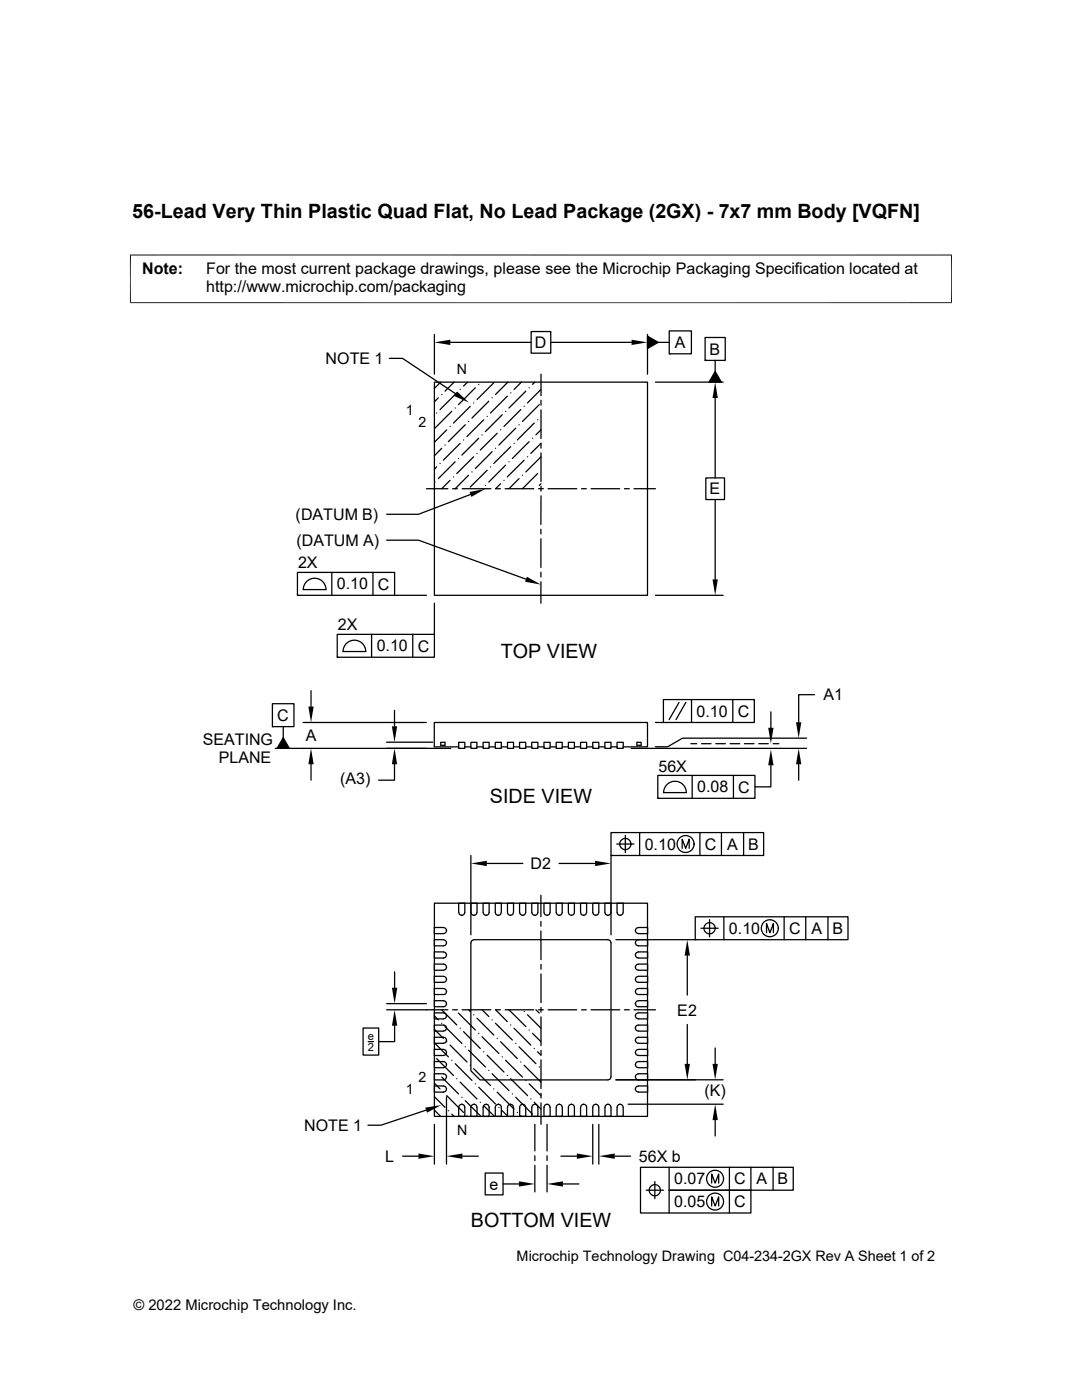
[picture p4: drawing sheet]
<svg xmlns="http://www.w3.org/2000/svg" width="216mm" height="279mm" viewBox="0 0 216 279" stroke-linecap="round" stroke-linejoin="round" font-family="sans-serif">
<g fill="none" stroke="#000" stroke-width=".25">
<path d="M77.7 71.5h2.6l10.6 7.1M86.7 76.3h42.5v42.5h-42.5zM86.7 66.7v8M87.5 79.4l-.8 .8M87.9 76.3l-1.2 1.2M88.1 78.7h.1M89.9 68.3h16.1M90.6 76.3l-1.8 1.8M91.1 78.4l-3.3 3.3M91.8 77.7h.1M93.3 76.3l-.8 .7M94.8 77.4l-3.3 3.4"/>
<path d="M95.5 76.7h.1M98.2 79.4h.1M98.5 76.4l-3.3 3.3M101.2 79.1l-3.3 3.3M101.3 76.3l-2.4 2.4M101.9 78.4h.1M104 76.3l-1.4 1.4M104.9 78.1l-3.3 3.3M105.6 77.4h.1M106 66.2h3.9v4.3h-3.9zM106.7 76.3l-.4 .4M107.9 74.7v4.3"/>
<path d="M107.9 79.9v1M108 77.7l-2.7 2.7M109.9 68.3h16.1M129.2 67.1l2.1 1.2-2.1 1.3zM129.2 66.7v8M130.8 76.3h13.5M131.3 68.3h2.2M133.5 66h4.5v4.6h-4.5zM133.5 70.6h.1M140.7 67.4h4v4.5h-4zM140.7 71.9h.1M142.7 74.1l1.2 2.2h-2.4z"/>
<path d="M142.7 71.9v2.2M142.7 79.4v16M85.1 97.5h4.3M86.8 96.2h.1M87.1 82.4h.1M87.1 93.2l-.4 .4M87.8 92.5h.1M88.1 89.5l-1.4 1.5M88.8 88.8h.1M89.1 85.8l-2.4 2.5M89.8 85.1h.1M89.8 95.9l-1.7 1.6"/>
<path d="M90.1 82.1l-3.3 3.3M90.3 97.5h1M90.5 95.2h.1M90.8 81.4h.1M90.8 92.2l-3.3 3.3M91.5 91.5h.1M91.8 88.5l-3.3 3.3M92.2 97.5h5.7M92.5 87.8h.1M92.8 84.8l-3.3 3.3M93.5 84.1h.1M93.5 94.8l-2.7 2.7"/>
<path d="M93.8 81.1l-3.3 3.3M93.9 98.7l-10.4 3.9h-6.3M94.2 94.2h.1M94.5 80.4h.1M94.5 91.2l-3.4 3.3M95.2 90.5h.1M95.5 87.5l-3.3 3.3M96.2 86.8h.1M96.5 83.8l-3.3 3.3M96.9 96.9h.1M97.2 83.1h.1M97.2 93.9l-3.4 3.3"/>
<path d="M97.5 80.1l-3.3 3.3M97.9 93.2h.1M98.2 90.1l-3.4 3.4M98.9 89.5h.1M99.2 86.5l-3.4 3.3M99.9 85.8h.1M99.9 96.5l-1 1h.9M100.2 82.8l-3.3 3.3M100.6 95.9h.1M100.8 97.5h5.7M100.9 82.1h.1M100.9 92.8l-3.4 3.4"/>
<path d="M101.6 92.2h.1M101.9 89.2l-3.4 3.3M102.6 88.5h.1M102.9 85.4l-3.4 3.4M103.6 95.5l-2 2M103.6 84.8h.1M103.9 81.7l-3.3 3.4M104.2 94.8h.1M104.6 81.1h.1M104.6 91.8l-3.4 3.4M105.3 91.2h.1M105.6 88.1l-3.4 3.4"/>
<path d="M106.3 87.5h.1M106.6 84.4l-3.4 3.4M107.3 83.8h.1M107.3 94.5l-3.1 3M107.5 97.5h.9M107.6 80.8l-3.4 3.3M107.9 89.4l.1-.9-2.1 2M107.9 81.8v5.7M107.9 90.4v5.7M107.9 97v1M107.9 99v5.7M108 96.5l-.4 .4"/>
<path d="M108 91.2l-3.1 3M108 85.8l-1.1 1M109.4 97.5h5.7M116 97.5h1M117.9 97.5h5.8M124.6 97.5h1M126.5 97.5h4.3M140.8 95.4h3.8v4.3h-3.8zM142.7 99.7v15.9M59.4 114.2h19.3v4.6h-19.3zM59.4 118.8h.1M61.3 116a2.27 2.27 0 0 1 2.4-.4 2.27 2.27 0 0 1 1.3 2.1h-4.5l.2-1z"/>
<path d="M66.2 114.2v4.6M74.4 114.2v4.6M77.2 107.8h6.3l21.5 7.8M78.7 118.8h6.4M107.9 105.6v1M107.9 107.5v5.7M107.9 114.2v.9M107.9 116.1v4.3M130.8 118.8h13.5M62.1 137.8v3.2M67.3 126.6h19.4v4.6h-19.4zM67.3 131.2h.1"/>
<path d="M69.2 128.3a2.27 2.27 0 0 1 2.5-.3 2.27 2.27 0 0 1 1.3 2h-4.5l.2-.9zM74.1 126.6v4.6M82.4 126.6v4.6M86.7 120.4v6.2M132.4 139.6h18.1v4.6h-18.1zM138 139.6v4.6M146.2 139.6v4.6M162.5 138.6h-3.1v5.5M54.4 140.4h4.3v4.6h-4.3zM54.4 145h.1M56.5 145v2.2M56.5 147.2l1.2 2.2h-2.4z"/>
<path d="M60.5 144.2h24.6M62.1 152.5v3.2M77.1 148.1h9.3M78.7 152.5v3.2h-3.2M78.7 141.8v3.1M87.9 148.1h.9v.6h-.9zM89.9 149.4h-35M91.5 148.1h1.3v1.3h-1.3zM91.5 149.1h-4.8v-4.9h42.5v4.9h-4.8M92.8 149.1h1.2M94 148.1h1.2v1.3h-1.2zM95.2 149.1h1.2"/>
<path d="M96.4 148.1h1.2v1.3h-1.2zM97.6 149.1h1.2M98.8 148.1h1.2v1.3h-1.2zM100 149.1h1.3M101.3 148.1h1.2v1.3h-1.2zM102.5 149.1h1.2M103.7 148.1h1.2v1.3h-1.2zM104.9 149.1h1.2M106.1 148.1h1.2v1.3h-1.2zM107.3 149.1h1.2M108.5 148.1h1.3v1.3h-1.3zM109.8 149.1h1.2"/>
<path d="M111 148.1h1.2v1.3h-1.2zM112.2 149.1h1.2M113.4 148.1h1.2v1.3h-1.2zM114.6 149.1h1.2M115.8 148.1h1.3v1.3h-1.3zM117.1 149.1h1.2M118.3 148.1h1.2v1.3h-1.2zM119.5 149.1h1.2M120.7 148.1h1.2v1.3h-1.2zM121.9 149.1h1.2M123.1 148.1h1.3v1.3h-1.3zM125.9 149.4h35.1"/>
<path d="M127.1 148.1h.8v.6h-.8zM130.8 144.2h1.6M131.3 154.7h19.3v4.6h-19.3zM131.3 159.3h.1M132.4 158.2h4.6M132.4 158.2a2.26 2.26 0 0 1 2.3-2.3 2.26 2.26 0 0 1 2.2 2.3M135.5 140.2l-2 3.4M136.8 140.2l-1.9 3.4M137.9 148.4h1.1M138.1 154.7v4.6M140 148.4h1.9M142.8 148.4h1.9"/>
<path d="M145.7 148.4h1.9M146.3 154.7v4.6M148.5 148.4h2M151.4 148.4h1.9M153.8 152.7v4.3h-3.2M153.8 142.1v3.1M154.3 148.4h1.1M159.4 152.5v3.2M161 147.3h-24.8l-3 1.7h-2.4M94 170.7v15.9M97.1 172.3h7.2M107.9 178.7v4.2"/>
<path d="M111.5 172.3h7.2M121.9 170.7v15.9M121.9 166.2h30.5v4.5h-30.5zM121.9 170.7h.1M123.1 168.4h3.4M124.8 166.7v3.5M127.6 166.2v4.5M136.1 169.3v-1.8l.7 1.8 .7-1.8v1.8M139.7 166.2v4.5M144 166.2v4.5M148.4 166.2v4.5M78.7 194v3.1"/>
<path d="M86.7 180.3h42.5v42.5h-42.5zM86.7 197.3h1.8a.59 .59 0 0 1 .6 .6 .59 .59 0 0 1-.6 .6h-1.8zM86.7 194.8l1.8 .1a.59 .59 0 0 1 .6 .6 .59 .59 0 0 1-.6 .5h-1.8zM86.7 185.1h1.8a.6 .6 0 0 1 .6 .6 .6 .6 0 0 1-.6 .6h-1.8zM88.5 199.7l.4 .2 .2 .4M88.5 190l.4 .2 .2 .4M88.5 187.6l.4 .1 .2 .5M88.5 199.7h-1.8v1.2h1.9l.3-.2 .2-.4M88.5 190h-1.8v1.2h1.8M88.5 187.5h-1.8v1.3l1.9-.1 .3-.1 .2-.4M89.1 193l-.2-.4-.3-.2h-1.9v1.2h1.8M89.1 197.9h.1"/>
<path d="M89.1 195.5h.1M89.1 193h.1M89.1 190.6h.1M89.1 188.2h.1M89.1 185.7h.1M89.1 193l-.2 .4-.4 .2M89.1 190.6l-.2 .4-.4 .2M91.5 180.3h1.3l-.1 1.8a.6 .6 0 0 1-.6 .6 .6 .6 0 0 1-.6-.6zM92.1 182.7h.1M94 180.3h1.2v1.8a.6 .6 0 0 1-.6 .6 .6 .6 0 0 1-.6-.6zM94.6 182.7h.1M94.6 187.5h26.7"/>
<path d="M96.4 182.1v-1.8h1.2v1.9l-.2 .3-.4 .2M96.4 182.1l.2 .4 .4 .2M97 182.7h.1M98.8 180.3h1.2v1.8a.59 .59 0 0 1-.6 .6 .59 .59 0 0 1-.6-.6zM99.4 182.7h.1M101.3 180.3h1.2l-.1 1.8a.59 .59 0 0 1-.5 .6 .59 .59 0 0 1-.6-.6zM101.9 182.7h.1M103.7 182.1l.2 .4 .4 .2M104.3 182.7h.1M104.9 182.1l-.2 .4-.4 .2M104.9 182.1v-1.8h-1.2v1.8M106.1 182.1l.2 .4 .4 .2"/>
<path d="M106.7 182.7h.1M107.3 182.1l-.2 .4-.4 .2M107.3 182.1v-1.8h-1.2v1.8M107.9 185.8v5.7M107.9 183.9v.9M107.9 192.5v.9M107.9 194.4v5.7M108.5 180.3h1.3l-.1 1.8a.6 .6 0 0 1-.6 .6 .6 .6 0 0 1-.6-.6zM109.2 182.7h.1M111 180.3h1.2v1.8a.6 .6 0 0 1-.6 .6 .6 .6 0 0 1-.6-.6zM111.6 182.7h.1M113.4 182.1v-1.8h1.2v1.9l-.2 .3-.4 .2"/>
<path d="M113.4 182.1l.2 .4 .4 .2M114 182.7h.1M115.8 180.3h1.3l-.1 1.8a.59 .59 0 0 1-.6 .6 .59 .59 0 0 1-.6-.6zM116.4 182.7h.1M118.3 180.3h1.2v1.8a.59 .59 0 0 1-.6 .6 .59 .59 0 0 1-.6-.6zM118.9 182.7h.1M120.7 182.1l.2 .4 .4 .2M121.3 182.7h.1M121.3 187.6l.4 .1 .2 .5v26.7l-.2 .4-.4 .2h-25.5l-1.8-1.8v-25.5l.1-.5 .5-.1M121.9 182.1l-.2 .4-.4 .2M121.9 180.3h-1.2v1.8M122.9 187.5h15.8"/>
<path d="M123.1 182.1l.2 .4 .4 .2M123.7 182.7h.1M124.3 182.1l-.1 .4-.5 .2M124.4 182.1v-1.8h-1.3v1.8M126.8 193l.2-.4 .2-.2h2v1.2h-1.8M126.8 190.6l.2 .4 .4 .2M126.8 193l.2 .4 .4 .2M126.8 197.9h.1M126.8 195.5h.1M126.8 193h.1M126.8 190.6h.1M126.8 188.2h.1"/>
<path d="M126.8 185.7h.1M127 185.3l.4-.2h1.8v1.2h-1.8a.6 .6 0 0 1-.6-.4 .6 .6 0 0 1 .2-.6zM127 195l.4-.2h1.8v1.2h-1.8a.6 .6 0 0 1-.6-.3 .6 .6 0 0 1 .2-.7zM127 197.5l.4-.2h1.8v1.2h-1.8a.6 .6 0 0 1-.6-.4 .6 .6 0 0 1 .2-.6zM127.4 187.5h1.8v1.3l-2-.1-.2-.1-.2-.4M127.4 187.6l-.4 .1-.2 .5M127.4 190l-.4 .2-.2 .4M127.4 190h1.8v1.2h-1.8M127.4 199.7h1.8v1.2h-2l-.2-.2-.2-.4M127.4 199.7l-.4 .2-.2 .4M137.1 190.7v7.9M138.7 183h30.5v4.5h-30.5z"/>
<path d="M138.7 187.5h.1M139.9 185.3h3.4M141.6 183.5v3.5M144.4 183v4.5M153 186.1v-1.8l.6 1.8 .7-1.8v1.8M156.5 183v4.5M160.8 183v4.5M165.2 183v4.5M72.5 205.2h3.1v5.4h-3.1zM73.5 207.9h1M77.2 200.3h7.9M77.2 201.5h12.2"/>
<path d="M78.7 204.7v3.2h-3.1M86.7 216.2l1.1 1.1M86.7 208.1l2.8 2.8M86.7 218.9l2.1 2.1M86.7 213.5l.1 .1M86.7 216.7h1.8a.6 .6 0 0 1 .6 .6 .6 .6 0 0 1-.6 .7h-1.8zM86.7 214.3h1.8a.6 .6 0 0 1 .6 .6 .6 .6 0 0 1-.6 .6h-1.8zM86.7 207h1.8a.6 .6 0 0 1 .6 .6 .6 .6 0 0 1-.6 .6h-1.8zM86.7 204.6h1.8a.6 .6 0 0 1 .6 .6 .6 .6 0 0 1-.6 .6h-1.8zM86.7 202.1h1.8a.6 .6 0 0 1 .6 .6 .6 .6 0 0 1-.6 .6h-1.8zM86.7 202.8l.8 .7M86.7 205.4l1.8 1.8"/>
<path d="M87.1 211.3l3.4 3.3M88.1 214.9l3.4 3.4M88.1 204.2h.1M88.1 201.5l3 3.1M88.5 218h.1M88.5 209.4l.4 .2 .2 .4M88.5 209.4h-1.8v1.3h1.8M88.8 204.9l3.4 3.3M89.1 212.5l-.2-.5-.3-.1h-1.9v1.2h1.8M89.1 217.3h.1M89.1 214.9h.1M89.1 212.5h.1"/>
<path d="M89.1 210h.1M89.1 207.6h.1M89.1 205.2h.1M89.1 202.7h.1M89.1 200.3h.1M89.1 218.9v13.4M89.1 212.5l-.2 .4-.4 .2M89.1 210l-.2 .5-.4 .1M89.1 218.7l3.4 3.3M89.1 207.9h.1M89.8 208.6l3.4 3.3M90.1 211.6h.1"/>
<path d="M90.3 201.5h1M90.8 212.3l3.4 3.3M91.1 215.3h.1M91.5 202.2l3.3 3.3M91.8 216l3.4 3.3M91.8 205.2h.1M92.2 219h.1M92.2 201.5h5.7M92.5 205.9l3.3 3.4M92.8 219.7l3.2 3.1M92.8 208.9h.1M93.5 209.6l3.4 3.3"/>
<path d="M93.5 201.5l.3 .4M93.8 212.6h.1M94.5 202.5h.1M94.5 213.3l3.4 3.3M94.8 216.3h.1M95.2 203.2l3.3 3.4M95.5 217l3.4 3.3M95.5 206.2h.1M95.8 220h.1M96.2 206.9l3.3 3.3M96.2 201.5l1.3 1.4M96.5 209.9h.1"/>
<path d="M97.2 210.6l3.4 3.4M97.5 213.6h.1M98.2 203.5h.1M98.2 214.3l3.4 3.3M98.5 217.3h.1M98.9 204.2l3.3 3.4M99.2 218l3.4 3.3M99.2 207.2h.1M99.8 201.5h-.9l2.3 2.4M99.9 207.9l3.3 3.4M100.2 210.9h.1M100.8 201.5h5.7"/>
<path d="M100.9 211.6l3.3 3.3M101.2 214.6h.1M101.6 201.5l3.3 3.4M101.9 204.6h.1M101.9 215.3l3.4 3.4M102.2 218.3h.1M102.6 205.2l3.3 3.4M102.9 208.2h.1M102.9 219l3.4 3.4M103.6 208.9l3.3 3.4M103.9 211.9h.1M104.6 201.9h.1"/>
<path d="M104.6 212.6l3.3 3.4M104.9 215.6h.1M105.3 202.5l2.6 2.7M105.6 205.5h.1M105.6 216.3l2.3 2.4M105.9 219.3h.1M106.3 206.2l1.6 1.7M106.6 209.3h.1M106.6 220l1.3 1.3M106.9 201.5l.7 .7M107.5 201.5h.9M107.6 212.9h.1"/>
<path d="M107.9 209.6v1l-.6-.7M107.9 201v1M107.9 202.9v5.8M107.9 211.5v5.7M107.9 218.2v.9M109.4 201.5h5.7M116 201.5h1M117.9 201.5h5.8M124.6 201.5h1M126.5 201.5h4.3M126.8 212.5l.2-.5 .2-.1h2v1.2h-1.8M126.8 214.9l.2-.4 .2-.2h2v1.2"/>
<path d="M126.8 210l.2 .5 .4 .1M126.8 212.5l.2 .4 .4 .2M126.8 214.9l.2 .4 .4 .2M126.8 217.3h.1M126.8 214.9h.1M126.8 212.5h.1M126.8 210h.1M126.8 207.6h.1M126.8 205.2h.1M126.8 202.7h.1M126.8 200.3h.1M127 202.3l.4-.2h1.8v1.2h-1.8a.6 .6 0 0 1-.6-.3 .6 .6 0 0 1 .2-.7z"/>
<path d="M127 204.7l.4-.1h1.8v1.2h-1.8a.6 .6 0 0 1-.6-.4 .6 .6 0 0 1 .2-.7zM127 207.2l.4-.2h1.8v1.2h-1.8a.6 .6 0 0 1-.6-.4 .6 .6 0 0 1 .2-.6zM127 216.9l.4-.2h1.8v1.3l-1.8-.1a.6 .6 0 0 1-.6-.3 .6 .6 0 0 1 .2-.7zM127.4 209.4l-.4 .2-.2 .4M127.4 209.4h1.8v1.3h-1.8M137.1 204.4v7.9M142.7 209.1v3.2M144.3 215.5h-21.4M80.3 230.7h3.2M85 221.6l-9 3h-2.6M86.7 221.6l1.2 1.2M86.7 224.4v7.9"/>
<path d="M89.5 221.7h.1M90.1 222.4l.5 .4M91.7 220.6a.62 .62 0 0 1 .7-.2 .62 .62 0 0 1 .4 .6v1.8h-1.3v-1.8zM92.1 220.4h.1M92.3 230.7h3.1M93.2 222.7h.1M94.1 220.6a.62 .62 0 0 1 .7-.2 .62 .62 0 0 1 .4 .6v1.8h-1.2v-1.8zM94.6 220.4h.1M96.5 220.7l2.2 2.1M96.8 234.1h3.6v4.4h-3.6zM97 220.4l.4 .2 .2 .2v2h-1.2v-1.8M97 220.4l-.4 .2-.2 .4"/>
<path d="M97 220.4h.1M99.4 220.4l.5 .2 .1 .2v2h-1.2v-1.8M99.4 220.4l-.4 .2-.2 .4M99.4 220.4h.1M99.5 221h.1M100.2 221.7l1.1 1.1M100.4 236.3h3.1M101.4 220.6a.62 .62 0 0 1 .7-.2 .62 .62 0 0 1 .4 .6v1.8h-1.2v-1.8zM101.9 220.4h.1M103.2 222h.1M103.9 222.7l.1 .1M104.3 220.4l.4 .2 .2 .4"/>
<path d="M104.3 220.4l-.4 .2-.2 .2v2h1.2v-1.8M104.3 220.4h.1M106.7 220.4l-.4 .2-.2 .4M106.7 220.4h.1M106.7 220.4l.4 .2 .2 .4M106.7 224.4v5.3M106.7 230.7v.9M106.7 232.6v5.3M107.3 221v1.8h-1.2v-1.8M107.9 220.1v4.3M108.7 220.6a.62 .62 0 0 1 .7-.2 .62 .62 0 0 1 .4 .6v1.8h-1.3l.1-1.8zM109.2 220.4h.1"/>
<path d="M109.2 224.4v5.3M109.2 230.7v.9M109.2 232.6v5.3M111.2 220.6a.62 .62 0 0 1 .6-.2 .62 .62 0 0 1 .4 .6v1.8h-1.2v-1.8zM111.6 220.4h.1M111.9 230.7h3.2M112.3 236.3h3.2M114 220.4l.4 .2 .2 .2v2h-1.2v-1.8M114 220.4l-.4 .2-.2 .4M114 220.4h.1M116.5 220.4l.4 .2 .1 .2 .1 2h-1.3v-1.8M116.5 220.4l-.5 .2-.1 .4"/>
<path d="M116.5 220.4h.1M118.3 224.4v7.9M118.4 220.6a.62 .62 0 0 1 .7-.2 .62 .62 0 0 1 .4 .6v1.8h-1.2v-1.8zM118.9 220.4h.1M119.5 224.4v7.9M120.9 220.6a.62 .62 0 0 1 .6-.2 .62 .62 0 0 1 .4 .6v1.8h-1.2v-1.8zM121.3 220.4h.1M122.7 230.7h3.1M123.7 220.4l.5 .2 .1 .4M123.7 220.4l-.4 .2-.2 .4M123.7 220.4h.1M124.4 221v1.8h-1.3v-1.8"/>
<path d="M125.3 220.4h19M128.9 237.5h3.5M130.7 235.8v3.4M133.5 233v4.5h16.3v4.6h-22v-9.1h30.5v4.5h-24.8v4.6M142 236.1v-1.8l.7 1.8 .7-1.8v1.8M142.7 223.5v3.2M145.5 233v9.1M149.8 233v4.5M154.3 233v4.5M142 240.7v-1.8l.7 1.8 .7-1.8v1.8"/>
<circle cx="124.8" cy="168.4" r="1.12"/>
<circle cx="136.8" cy="168.5" r="1.69"/>
<circle cx="141.6" cy="185.2" r="1.12"/>
<circle cx="153.6" cy="185.3" r="1.69"/>
<circle cx="130.7" cy="237.5" r="1.12"/>
<circle cx="142.7" cy="235.3" r="1.69"/>
<circle cx="142.7" cy="239.8" r="1.69"/>
</g>
<g fill="#000">
<path d="M86.7 68.3l3.2-.5v1.1zM91.2 78.1l2.4 2.2-3-1.3zM126 67.8l3.2 .5-3.2 .6zM129.2 67.1l2.1 1.2-2.1 1.3zM142.7 76.3l.5 3.1h-1zM142.7 74.1l1.2 2.2h-2.4zM93.7 98.2l3.2-.6-2.8 1.6zM105.1 115.1l2.8 1.6-3.1-.6zM142.2 115.6h1l-.5 3.2zM56.5 147.2l1.2 2.2h-2.4zM61.5 141h1.1l-.5 3.2zM62.1 149.4l.5 3.1h-1.1z"/>
<path d="M78.2 144.9h1l-.5 3.2zM78.7 149.4l.5 3.1h-1zM153.8 149.6l.5 3.1h-1zM153.3 145.2h1l-.5 3.2zM159.4 149.4l.5 3.1h-1.1zM158.8 144.1h1.1l-.5 3.2zM94 172.3l3.1-.5v1zM118.7 171.8l3.2 .5-3.2 .5zM78.2 197.1h1.1l-.6 3.2zM137.1 187.5l.6 3.2h-1.1zM78.7 201.5l.6 3.2h-1.1zM136.6 212.3h1.1l-.6 3.2z"/>
<path d="M142.2 212.3h1l-.5 3.2zM83.5 230.2l3.2 .5-3.2 .6zM84.9 221l3.1-.4-2.8 1.5zM89.1 230.7l3.2-.5v1.1zM103.5 235.8l3.2 .5-3.2 .5zM109.2 236.3l3.1-.5v1zM115.1 230.2l3.2 .5-3.2 .6zM119.5 230.7l3.2-.5v1.1zM142.7 220.4l.5 3.1h-1z"/>
</g>
<path d="M26 50.8v9.7M189.9 50.8v9.7M189.9 50.9h-164M25.9 60.4h164" fill="none" stroke="#000" stroke-width=".2"/>
<g font-size="3.9">
<text x="26.4" y="43.5">56-Lead Very Thin Plastic Quad Flat, No Lead Package (2GX) - 7x7 mm Body [VQFN]</text>
<text x="99.9" y="131.2">TOP VIEW</text>
<text x="97.8" y="160.3">SIDE VIEW</text>
<text x="93.9" y="244.8">BOTTOM VIEW</text>
</g>
<g font-size="3.2">
<text x="28.4" y="54.7">Note:</text>
<text x="41.1" y="58.3">http://www.microchip.com/packaging</text>
<text x="41.1" y="54.7">For the most current package drawings, please see the Microchip Packaging Specification located at</text>
<text x="106.7" y="69.5">D</text>
<text x="134.7" y="69.5">A</text>
<text x="141.6" y="70.8">B</text>
<text x="65" y="72.7">NOTE 1</text>
<text x="141.6" y="98.7">E</text>
<text x="59" y="103.8">(DATUM B)</text>
<text x="59.1" y="108.9">(DATUM A)</text>
<text x="59.5" y="113.4">2X</text>
<text x="67.2" y="117.6">0.10</text>
<text x="75.4" y="117.7">C</text>
<text x="67.4" y="125.8">2X</text>
<text x="75.2" y="130">0.10</text>
<text x="83.4" y="130">C</text>
<text x="55.3" y="143.9">C</text>
<text x="139" y="143">0.10</text>
<text x="147.2" y="143">C</text>
<text x="164.3" y="139.8">A1</text>
<text x="40.4" y="148.7">SEATING</text>
<text x="61" y="147.9">A</text>
<text x="43.6" y="152.3">PLANE</text>
<text x="131.4" y="154">56X</text>
<text x="67.9" y="156.5">(A3)</text>
<text x="139.1" y="158.2">0.08</text>
<text x="147.3" y="158.2">C</text>
<text x="105.9" y="173.5">D2</text>
<text x="128.7" y="169.6">0.10</text>
<text x="140.6" y="169.6">C</text>
<text x="145.1" y="169.6">A</text>
<text x="149.3" y="169.6">B</text>
<text x="145.5" y="186.4">0.10</text>
<text x="157.5" y="186.4">C</text>
<text x="161.9" y="186.4">A</text>
<text x="166.1" y="186.4">B</text>
<text x="135.1" y="202.7">E2</text>
<text x="140.5" y="218.7">(K)</text>
<text x="60.7" y="225.7">NOTE 1</text>
<text x="76.9" y="231.9">L</text>
<text x="127.5" y="231.9">56X b</text>
<text x="97.7" y="237.4">e</text>
<text x="134.5" y="236.4">0.07</text>
<text x="146.5" y="236.4">C</text>
<text x="151" y="236.4">A</text>
<text x="155.2" y="236.4">B</text>
<text x="134.5" y="240.9">0.05</text>
<text x="146.5" y="240.9">C</text>
</g>
<g font-size="2.9">
<text x="103.1" y="251.7">Microchip Technology Drawing C04-234-2GX Rev A Sheet 1 of 2</text>
<text x="26.6" y="261.3">© 2022 Microchip Technology Inc.</text>
</g>
<g font-size="2.8">
<text x="91.2" y="74.7">N</text>
<text x="81" y="82.8">1</text>
<text x="83.5" y="85.3">2</text>
<text x="83.5" y="215.9">2</text>
<text x="81" y="218.3">1</text>
<text x="91.2" y="226.5">N</text>
</g>
<g font-size="2.2">
<text x="73.4" y="207.6">e</text>
<text x="73.4" y="209.7">2</text>
</g>
</svg>
